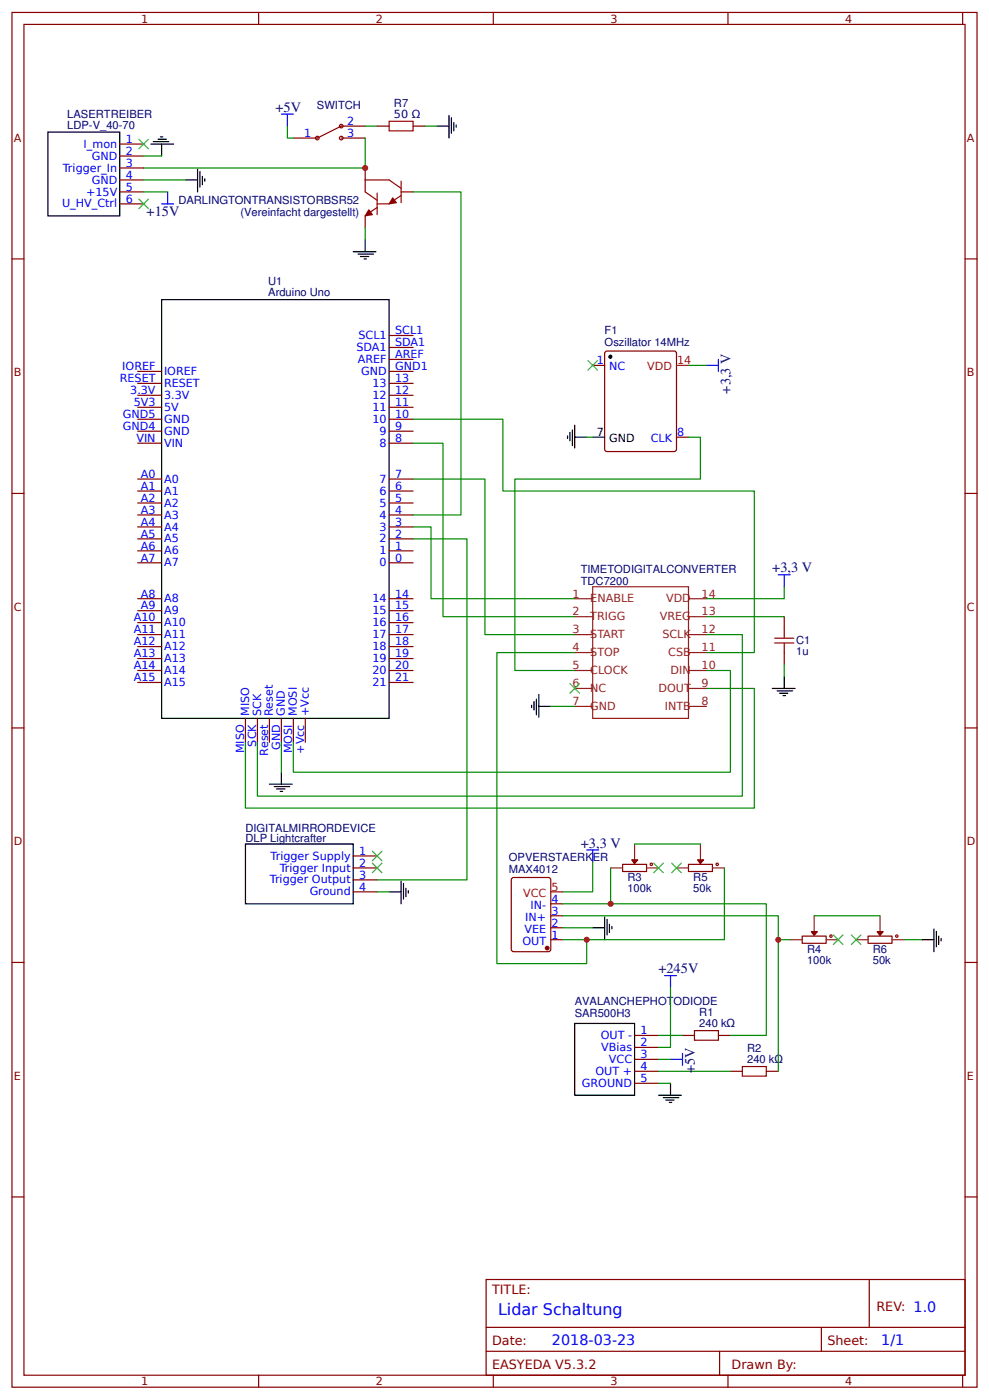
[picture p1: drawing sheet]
<svg xmlns="http://www.w3.org/2000/svg" width="219mm" height="310mm" viewBox="0 0 219 310" stroke-linecap="round" stroke-linejoin="round" font-family="sans-serif">
<g fill="none" stroke="#800" stroke-width=".26">
<path d="M2.6 2.8h213.3v304h-213.3zM5.3 5.4h208v298.7h-208zM57.1 2.8v2.6M109 2.8v2.6M160.9 2.8v2.6M212.7 2.8v2.6M80.7 37.1v2.7M2.6 57.3h2.7M80.7 47.7v2.7M88.6 42.4h2.7M213.3 57.3h2.6M86 74.2h5.3"/>
<path d="M86 76.8h5.3M86 79.5h5.3M133.9 77.7l15.1-.1 .4 .3 .1 21.4-.3 .5-15.1 .1-.4-.3-.1-21.4zM30.4 82.1h5.3M30.4 84.8h5.3M30.4 87.4h5.3M30.4 90.1h5.3M30.4 92.7h5.3M30.4 95.4h5.3M30.4 98h5.3M86 82.1h5.3M86 84.8h5.3"/>
<path d="M86 87.4h5.3M86 90.1h5.3M86 92.7h5.3M86 95.4h5.3M86 98h5.3M131 80.8h2.6M149.5 96.7h2.6M2.6 109.1h2.7M30.4 105.9h5.3M30.4 108.6h5.3M30.4 111.2h5.3M30.4 113.9h5.3"/>
<path d="M30.4 116.5h5.3M30.4 119.2h5.3M86 105.9h5.3M86 108.6h5.3M86 111.2h5.3M86 113.9h5.3M86 116.5h5.3M86 119.2h5.3M213.3 109.1h2.6M30.4 121.8h5.3M30.4 124.5h5.3M30.4 132.4h5.3"/>
<path d="M30.4 135h5.3M30.4 137.7h5.3M86 121.8h5.3M86 124.5h5.3M86 132.4h5.3M86 135h5.3M86 137.7h5.3M173.3 136.4v2.6M30.4 140.3h5.3M30.4 143h5.3M30.4 145.6h5.3M30.4 148.3h5.3"/>
<path d="M30.4 150.9h5.3M54.2 158.9v5.2M56.9 158.9v5.2M59.5 158.9v5.2M62.2 158.9v5.2M64.8 158.9v5.2M67.5 158.9v5.2M86 140.3h5.3M86 143h5.3M86 145.6h5.3M86 148.3h5.3M86 150.9h5.3"/>
<path d="M173.3 144.3v2.6M2.6 161h2.7M213.3 161h2.6M78.1 189.3h5.2M78.1 191.9h5.2M78.1 194.6h5.2M78.1 197.2h5.2M113 194.3l.5-.3h7.7l.4 .3 .1 15.6-.3 .5h-7.9l-.5-.2zM121.7 199.9h2.7M137.6 191.1h5.2l.1 1.6h-5.3zM152.1 191.1h5.3v1.6h-5.2zM2.6 212.8h2.7"/>
<path d="M121.7 207.8h2.7M121.7 205.2h2.7M121.7 202.5h2.7M177.3 207h5.2l.1 1.6h-5.3zM191.8 207h5.3v1.6h-5.3zM213.3 212.8h2.6M140.2 229h5.3M140.2 231.6h5.3M140.2 234.3h5.3M140.2 236.9h5.3M140.2 239.6h5.3M150.8 229h2.7"/>
<path d="M158.7 229h2.7M161.4 236.9h2.6M169.3 236.9h2.7M2.6 264.7h2.7M213.3 264.7h2.6M107.4 282.9h105.9v21.2h-105.9zM107.4 293.5h105.9M107.4 298.8h105.9M159 298.8v5.3M181.5 293.5v5.3M192.1 282.9v10.6M57.1 304.1v2.7"/>
<path d="M109 304.1v2.7M160.9 304.1v2.7M212.7 304.1v2.7"/>
</g>
<g fill="none" stroke="#000" stroke-width=".26">
<path d="M78.1 55.7h5M79.1 56.2h3.4M79.6 56.7h1.9M80.4 57.3h.6M80.7 53v2.7M35.7 66.3h50.3v92.6h-50.3zM125.4 96.4v.5M125.9 95.6v1.9M126.5 95.1v3.4M127 96.7h2.6M127 94v5.1M131 96.7h2.6"/>
<path d="M117.5 155.9v.6M118 155.2v1.8M118.5 154.6v3.5M119.1 156.2h2.6M119.1 153.6v5M170.7 152.2h5M171.7 152.8h3.5M172.2 153.3h1.9M173 153.8h.6M173.3 149.6v2.6M59.5 173.4h5.1M60.6 173.9h3.4"/>
<path d="M61.1 174.5h1.9M61.9 175h.5M62.2 170.8v2.6M54.2 186.6h23.9v13.3h-23.9zM86 197.2h2.6M88.6 194.8v5.1M89.2 195.4v3.4M89.7 196.4v1.9M90.2 197v.5M131 205.2h2.6M133.6 202.8v5M134.1 203.3v3.4"/>
<path d="M134.7 204.4v1.8M135.2 204.9v.5M127 226.3h13.2v15.9h-13.2zM148.2 239.6v2.6M145.5 242.2h5M146.6 242.7h3.4M147.1 243.3h1.9M147.9 243.8h.5"/>
</g>
<g fill="none" stroke="#8d2323" stroke-width=".26">
<path d="M127 132.4h4M127 136.4h4M131 129.8h21.1v29.1h-21.1zM152.1 132.4h4M152.1 136.4h4M127 140.3h4M127 144.3h4M127 148.3h4M127 152.2h4M127 156.2h4M152.1 140.3h4M152.1 144.3h4"/>
<path d="M152.1 148.3h4M152.1 152.2h4M152.1 156.2h4M134.9 191.9h2.7M140.2 186.6v3.5M142.9 191.9h2.6M149.5 191.9h2.6M154.8 186.6v3.5M157.4 191.9h2.7M174.6 207.8h2.7M179.9 202.5v3.5M182.6 207.8h2.6"/>
<path d="M189.2 207.8h2.6M194.5 202.5v3.5M197.1 207.8h2.7"/>
</g>
<path d="M149.5 80.8h2.6M121.7 197.2h2.7" fill="none" stroke="#f00" stroke-width=".26"/>
<circle cx="134.9" cy="78.9" r=".33" fill="#000" stroke="#000" stroke-width=".26"/>
<g fill="none" stroke="#080" stroke-width=".26">
<path d="M80.7 50.4v2.6M91.3 92.7h19.8v15.9h55.6v35.7h-10.6M91.3 98h6.6v38.4h29.1M129.6 96.7h1.4M152.1 96.7h2.7v9.2h-41v42.4h13.2M152.1 80.8h4M91.3 116.5h3.9v15.9h31.8M91.3 119.2h11.9v75.4h-19.9M156.1 136.4h17.2M173.3 129.8v2.6h-17.2M121.7 156.2h5.3M156.1 148.3h5.3v22.5h-96.6v-6.7"/>
<path d="M156.1 140.3h7.9v35.8h-107.1v-12M156.1 152.2h10.6v26.5h-112.5v-14.6M173.3 146.9v2.7M62.2 164.1v6.7M83.3 197.2h2.7M131 190.6v6.6h-6.6M140.2 186.6h14.6M124.4 202.5h47.6v34.4M124.4 205.2h6.6M148.2 218.4v13.2h-2.7M172 207.8h2.6M179.9 202.5h14.6"/>
<path d="M145.5 229h5.3M145.5 236.9h15.9M145.5 234.3h2.7M145.5 239.6h2.7"/>
</g>
<g fill="none" stroke="#a00000" stroke-width=".26">
<path d="M83.3 45.1h2.7M83.3 45.9l-1.5 1M83.3 42.7v4.8M88.6 41.6l-2.6-1.8h-5.3v2.6l2.6 1.9M88.6 40.1v4.7M88.6 43.2l-1.6 1.1M173.3 139v2.1M171.2 141.1h4.2M171.2 142.2h4.2M173.3 142.2v2.1M153.5 227.9h5.2v2.1h-5.2zM164 235.8h5.3v2.2h-5.3z"/>
<circle cx="143.9" cy="191.1" r=".26"/>
<circle cx="158.5" cy="191.1" r=".26"/>
<circle cx="183.6" cy="207" r=".26"/>
<circle cx="198.2" cy="207" r=".26"/>
</g>
<g fill="#a00000" stroke="#a00000" stroke-width=".26">
<path d="M86.8 43.8l.8 1-1.6 .3z"/>
<path d="M81.5 46.4l.8 1.1-1.6 .2z"/>
</g>
<path d="M62.2 25.2h2.6M63.5 25.2v2.7M158.7 79.5v2.6M156.1 80.8h2.6M172 127.1h2.6M173.3 127.1v2.7M129.6 188h2.7M131 188v2.6M146.8 215.7h2.7M148.2 215.7v2.7M148.2 234.3h2.6M150.8 232.9v2.7" fill="none" stroke="#00f" stroke-width=".26"/>
<g fill="#800" stroke="#800" stroke-width=".26">
<path d="M139.6 190.1h1.3l-.7 .9z"/>
<path d="M179.3 206h1.3l-.7 .9z"/>
<path d="M154.2 190.1h1.3l-.7 .9z"/>
<path d="M193.8 206h1.4l-.7 .9z"/>
<circle cx="120.9" cy="209.7" r=".4"/>
</g>
<g fill="#000" stroke="#3c3" stroke-width=".26">
<path d="M144.5 190.9l2.1 2.1zM146.6 190.9l-2.1 2.1z"/>
<path d="M148.4 190.9l2.1 2.1zM150.5 190.9l-2.1 2.1z"/>
<path d="M184.1 206.7l2.2 2.2zM186.3 206.7l-2.2 2.2z"/>
<path d="M188.1 206.7l2.1 2.2zM190.2 206.7l-2.1 2.2z"/>
</g>
<circle cx="172" cy="207.8" r=".66" fill="#c00"/>
<path d="M203.7 207.8h2.7M206.4 205.4v5M206.9 206v3.4M207.4 207v1.9M208 207.5v.6" fill="none" stroke="#000" stroke-width=".26"/>
<path d="M124.4 199.9h44.9v29.1h-7.9M134.9 191.9v8M199.8 207.8h3.9" fill="none" stroke="#080" stroke-width=".26"/>
<circle cx="134.9" cy="199.9" r=".66" fill="#c00"/>
<path d="M127 144.3h-17.2v68.8h19.8v-5.3M160.1 191.9v15.9h-35.7" fill="none" stroke="#080" stroke-width=".26"/>
<circle cx="129.6" cy="207.8" r=".66" fill="#c00"/>
<path d="M26.5 31.9h5.2M26.5 34.5h5.2M26.5 37.1h5.2M26.5 39.8h5.2M64.8 30.5h5.3M75.4 30.5h5.3M75.4 27.9h5.3M83.3 27.9h2.7M91.3 27.9h2.6M26.5 42.4h5.2M26.5 45.1h5.2" fill="none" stroke="#800" stroke-width=".26"/>
<g fill="none" stroke="#900" stroke-width=".26">
<path d="M75.4 27.9l-5.3 2.6"/>
<circle cx="70.1" cy="30.5" r=".4"/>
<circle cx="75.4" cy="30.5" r=".4"/>
<circle cx="75.4" cy="27.9" r=".4"/>
</g>
<path d="M31.7 34.5h4M31.7 39.8h9.3M63.5 27.9v2.6h1.3M80.7 30.5v6.6h-49M80.7 27.9h2.6M93.9 27.9h2.7M31.7 42.4h5.3" fill="none" stroke="#080" stroke-width=".26"/>
<g fill="none" stroke="#000" stroke-width=".26">
<path d="M10.6 29.2h15.9v18.5h-15.9zM33.3 31.9h5.1M33.9 31.3h3.4M34.9 30.8h1.9M35.5 30.3h.5M35.7 31.9v2.6M41 39.8h2.7M43.7 37.4v5M44.2 37.9v3.5M44.7 39v1.9M45.2 39.5v.6M96.6 27.9h2.6"/>
<path d="M99.2 25.5v5M99.7 26v3.5M100.3 27.1v1.8M100.8 27.6v.6"/>
</g>
<path d="M86 26.8h5.3v2.1h-5.3z" fill="none" stroke="#a00000" stroke-width=".26"/>
<g fill="#000" stroke="#3c3" stroke-width=".26">
<path d="M30.7 30.8l2.1 2.1zM32.8 30.8l-2.1 2.1z"/>
<path d="M30.7 44l2.1 2.1zM30.7 46.1l2.1-2.1z"/>
</g>
<path d="M35.7 45.1h2.7M37 42.4v2.7" fill="none" stroke="#00f" stroke-width=".26"/>
<circle cx="80.7" cy="37.1" r=".66" fill="#c00"/>
<g fill="#000" stroke="#3c3" stroke-width=".26">
<path d="M129.9 79.7l2.1 2.2zM132 79.7l-2.1 2.2z"/>
<path d="M125.9 151.2l2.2 2.1zM128.1 151.2l-2.2 2.1z"/>
<path d="M82.3 190.9l2.1 2.1zM84.4 190.9l-2.1 2.1z"/>
<path d="M82.3 188.2l2.1 2.1zM84.4 188.2l-2.1 2.1z"/>
</g>
<path d="M91.3 42.4h10.6v71.5h-10.6M91.3 105.9h15.9v34.4h19.8" fill="none" stroke="#080" stroke-width=".26"/>
<text font-size="3.5" fill="#00f" x="110.1" y="290.9">Lidar Schaltung</text>
<g font-size="3.2" fill="#000080">
<text x="60.9" y="24.7">+5V</text>
<text x="32.4" y="47.7">+15V</text>
<text x="161.4" y="87" transform="rotate(-90 161.4 87)">+3,3 V</text>
<text x="170.7" y="126.6">+3,3 V</text>
<text x="128.3" y="187.5">+3,3 V</text>
<text x="145.5" y="215.2">+245V</text>
<text x="153.5" y="237.3" transform="rotate(-90 153.5 237.3)">+5V</text>
</g>
<g font-size="3.2" fill="#00f">
<text x="122" y="297.5">2018-03-23</text>
<text x="194.7" y="297.5">1/1</text>
</g>
<g font-size="2.8" fill="#800">
<text x="108.7" y="286.1">TITLE:</text>
<text x="193.7" y="289.8">REV: 1.0</text>
<text x="108.7" y="297.5">Date:</text>
<text x="182.8" y="297.5">Sheet:</text>
<text x="108.7" y="302.8">EASYEDA V5.3.2</text>
<text x="161.7" y="302.8">Drawn By:</text>
</g>
<g font-size="2.5" fill="#800">
<text x="31.2" y="5">1</text>
<text x="83.1" y="5">2</text>
<text x="134.9" y="5">3</text>
<text x="186.8" y="5">4</text>
<text x="3" y="31.3">A</text>
<text x="213.7" y="31.3">A</text>
<text x="3" y="83.2">B</text>
<text x="213.7" y="83.2">B</text>
<text x="3" y="135">C</text>
<text x="213.7" y="135">C</text>
<text x="3" y="186.9">D</text>
<text x="213.7" y="186.9">D</text>
<text x="3" y="238.8">E</text>
<text x="213.7" y="238.8">E</text>
<text x="31.2" y="306.4">1</text>
<text x="83.1" y="306.4">2</text>
<text x="134.9" y="306.4">3</text>
<text x="186.8" y="306.4">4</text>
</g>
<g font-size="2.5" fill="#000080">
<text x="87.1" y="23.6">R7</text>
<text x="14.8" y="28.4">LDP-V_40-70</text>
<text x="14.9" y="26.1">LASERTREIBER</text>
<text x="70" y="24.1">SWITCH</text>
<text x="87.1" y="26">50 Ω</text>
<text x="39.4" y="45">DARLINGTONTRANSISTORBSR52</text>
<text x="53.1" y="47.7">(Vereinfacht dargestellt)</text>
<text x="59.3" y="65.5">Arduino Uno</text>
<text x="59.3" y="63.1">U1</text>
<text x="133.6" y="76.5">Oszillator 14MHz</text>
<text x="133.6" y="73.9">F1</text>
<text x="128.3" y="129.4">TDC7200</text>
<text x="128.3" y="126.8">TIMETODIGITALCONVERTER</text>
<text x="175.9" y="142.5">C1</text>
<text x="175.9" y="144.9">1u</text>
<text x="54.2" y="183.9">DIGITALMIRRORDEVICE</text>
<text x="54.2" y="186.3">DLP Lightcrafter</text>
<text x="112.5" y="190.4">OPVERSTAERKER</text>
<text x="112.4" y="193.2">MAX4012</text>
<text x="138.6" y="197.4">100k</text>
<text x="138.7" y="194.9">R3</text>
<text x="153.2" y="197.4">50k</text>
<text x="153.2" y="194.9">R5</text>
<text x="178.3" y="213.2">100k</text>
<text x="178.3" y="210.8">R4</text>
<text x="192.9" y="213.2">50k</text>
<text x="192.9" y="210.8">R6</text>
<text x="127" y="225">SAR500H3</text>
<text x="127" y="222.3">AVALANCHEPHOTODIODE</text>
<text x="154.5" y="227.1">240 kΩ</text>
<text x="154.5" y="224.7">R1</text>
<text x="165.1" y="232.7">R2</text>
<text x="165.1" y="235.1">240 kΩ</text>
</g>
<g font-size="2.5" fill="#00f">
<text x="76.7" y="27.6">2</text>
<text x="18.5" y="32.6">I_mon</text>
<text x="20.3" y="35.3">GND</text>
<text x="27.8" y="31.6">1</text>
<text x="27.8" y="34.2">2</text>
<text x="67.2" y="30.3">1</text>
<text x="76.7" y="30.3">3</text>
<text x="13.9" y="37.9">Trigger_In</text>
<text x="20.3" y="40.6">GND</text>
<text x="27.8" y="36.9">3</text>
<text x="27.8" y="39.5">4</text>
<text x="13.7" y="45.9">U_HV_Ctrl</text>
<text x="19" y="43.2">+15V</text>
<text x="27.8" y="42.2">5</text>
<text x="27.8" y="44.8">6</text>
<text x="78.8" y="77.6">SDA1</text>
<text x="79.2" y="75">SCL1</text>
<text x="87.3" y="73.9">SCL1</text>
<text x="87.3" y="76.6">SDA1</text>
<text x="27" y="81.9">IOREF</text>
<text x="36.2" y="82.9">IOREF</text>
<text x="79.1" y="80.3">AREF</text>
<text x="79.8" y="82.9">GND</text>
<text x="87.3" y="79.2">AREF</text>
<text x="87.3" y="81.9">GND1</text>
<text x="131.9" y="80.5">1</text>
<text x="134.6" y="81.9">NC</text>
<text x="26.5" y="84.5">RESET</text>
<text x="28.8" y="87.2">3.3V</text>
<text x="29.6" y="89.8">5V3</text>
<text x="36.2" y="88.2">3.3V</text>
<text x="36.2" y="85.6">RESET</text>
<text x="82.3" y="85.6">13</text>
<text x="82.3" y="88.2">12</text>
<text x="87.3" y="84.5">13</text>
<text x="87.3" y="87.2">12</text>
<text x="87.3" y="89.8">11</text>
<text x="27.2" y="95.1">GND4</text>
<text x="27.2" y="92.4">GND5</text>
<text x="36.2" y="93.5">GND</text>
<text x="36.2" y="90.9">5V</text>
<text x="82.3" y="90.9">11</text>
<text x="82.3" y="93.5">10</text>
<text x="87.3" y="92.4">10</text>
<text x="87.3" y="95.1">9</text>
<text x="30.1" y="97.7">VIN</text>
<text x="36.2" y="98.8">VIN</text>
<text x="36.2" y="96.1">GND</text>
<text x="83.9" y="96.1">9</text>
<text x="83.9" y="98.8">8</text>
<text x="87.3" y="97.7">8</text>
<text x="143.8" y="97.7">CLK</text>
<text x="149.6" y="96.4">8</text>
<text x="31.1" y="105.7">A0</text>
<text x="36.2" y="106.7">A0</text>
<text x="83.9" y="106.7">7</text>
<text x="87.3" y="105.7">7</text>
<text x="31.1" y="113.6">A3</text>
<text x="31.1" y="111">A2</text>
<text x="31.1" y="108.3">A1</text>
<text x="36.2" y="112">A2</text>
<text x="36.2" y="109.4">A1</text>
<text x="83.9" y="109.4">6</text>
<text x="83.9" y="112">5</text>
<text x="87.3" y="108.3">6</text>
<text x="87.3" y="111">5</text>
<text x="87.3" y="113.6">4</text>
<text x="31.1" y="118.9">A5</text>
<text x="31.1" y="116.3">A4</text>
<text x="36.2" y="120">A5</text>
<text x="36.2" y="117.3">A4</text>
<text x="36.2" y="114.7">A3</text>
<text x="83.9" y="114.7">4</text>
<text x="83.9" y="117.3">3</text>
<text x="83.9" y="120">2</text>
<text x="87.3" y="116.3">3</text>
<text x="87.3" y="118.9">2</text>
<text x="31.1" y="124.2">A7</text>
<text x="31.1" y="121.5">A6</text>
<text x="36.2" y="125.3">A7</text>
<text x="36.2" y="122.6">A6</text>
<text x="83.9" y="122.6">1</text>
<text x="83.9" y="125.3">0</text>
<text x="87.3" y="121.5">1</text>
<text x="87.3" y="124.2">0</text>
<text x="29.6" y="137.4">A10</text>
<text x="31.1" y="134.8">A9</text>
<text x="31.1" y="132.1">A8</text>
<text x="36.2" y="135.8">A9</text>
<text x="36.2" y="133.2">A8</text>
<text x="82.3" y="133.2">14</text>
<text x="82.3" y="135.8">15</text>
<text x="87.3" y="132.1">14</text>
<text x="87.3" y="134.8">15</text>
<text x="87.3" y="137.4">16</text>
<text x="29.6" y="142.7">A12</text>
<text x="29.6" y="140.1">A11</text>
<text x="36.2" y="143.8">A12</text>
<text x="36.2" y="141.1">A11</text>
<text x="36.2" y="138.5">A10</text>
<text x="82.3" y="138.5">16</text>
<text x="82.3" y="141.1">17</text>
<text x="82.3" y="143.8">18</text>
<text x="87.3" y="140.1">17</text>
<text x="87.3" y="142.7">18</text>
<text x="29.6" y="148">A14</text>
<text x="29.6" y="145.4">A13</text>
<text x="36.2" y="149.1">A14</text>
<text x="36.2" y="146.4">A13</text>
<text x="82.3" y="146.4">19</text>
<text x="82.3" y="149.1">20</text>
<text x="87.3" y="145.4">19</text>
<text x="87.3" y="148">20</text>
<text x="29.6" y="150.7">A15</text>
<text x="36.2" y="151.7">A15</text>
<text x="82.3" y="151.7">21</text>
<text x="87.3" y="150.7">21</text>
<text x="55" y="158.3" transform="rotate(-90 55 158.3)">MISO</text>
<text x="57.7" y="158.3" transform="rotate(-90 57.7 158.3)">SCK</text>
<text x="60.3" y="158.3" transform="rotate(-90 60.3 158.3)">Reset</text>
<text x="63" y="158.3" transform="rotate(-90 63 158.3)">GND</text>
<text x="65.6" y="158.3" transform="rotate(-90 65.6 158.3)">MOSI</text>
<text x="68.3" y="158.3" transform="rotate(-90 68.3 158.3)">+Vcc</text>
<text x="54" y="166.6" transform="rotate(-90 54 166.6)">MISO</text>
<text x="56.6" y="165.1" transform="rotate(-90 56.6 165.1)">SCK</text>
<text x="59.3" y="167.1" transform="rotate(-90 59.3 167.1)">Reset</text>
<text x="61.9" y="165.8" transform="rotate(-90 61.9 165.8)">GND</text>
<text x="64.6" y="166.6" transform="rotate(-90 64.6 166.6)">MOSI</text>
<text x="67.2" y="166.7" transform="rotate(-90 67.2 166.7)">+Vcc</text>
<text x="59.8" y="190.1">Trigger Supply</text>
<text x="79.4" y="189">1</text>
<text x="79.4" y="191.7">2</text>
<text x="59.6" y="195.4">Trigger Output</text>
<text x="61.8" y="192.7">Trigger Input</text>
<text x="79.4" y="194.3">3</text>
<text x="79.4" y="197">4</text>
<text x="68.4" y="198">Ground</text>
<text x="116.1" y="203.6">IN+</text>
<text x="117.3" y="200.9">IN-</text>
<text x="121.8" y="199.6">4</text>
<text x="121.8" y="202.2">3</text>
<text x="115.5" y="208.9">OUT</text>
<text x="115.9" y="206.2">VEE</text>
<text x="121.8" y="204.9">2</text>
<text x="121.8" y="207.5">1</text>
<text x="132.8" y="229.8">OUT -</text>
<text x="132.8" y="232.4">VBias</text>
<text x="141.6" y="228.7">1</text>
<text x="141.6" y="231.4">2</text>
<text x="141.6" y="234">3</text>
<text x="131.6" y="237.7">OUT +</text>
<text x="134.6" y="235.1">VCC</text>
<text x="141.6" y="236.6">4</text>
<text x="141.6" y="239.3">5</text>
<text x="128.6" y="240.3">GROUND</text>
</g>
<g font-size="2.5" fill="#f00">
<text x="143" y="81.9">VDD</text>
<text x="149.6" y="80.5">14</text>
<text x="121.8" y="197">5</text>
<text x="115.6" y="198.3">VCC</text>
</g>
<g font-size="2.5">
<text x="131.9" y="96.4">7</text>
<text x="134.6" y="97.7">GND</text>
</g>
<g font-size="2.5" fill="#8d2323">
<text x="126.5" y="132.1">1</text>
<text x="126.5" y="136.1">2</text>
<text x="130.4" y="133.2">ENABLE</text>
<text x="130.4" y="137.2">TRIGG</text>
<text x="145.8" y="137.2">VREG</text>
<text x="147.2" y="133.2">VDD</text>
<text x="155" y="136.1">13</text>
<text x="155" y="132.1">14</text>
<text x="126.5" y="140.1">3</text>
<text x="130.4" y="141.1">START</text>
<text x="146.4" y="141.1">SCLK</text>
<text x="155" y="140.1">12</text>
<text x="126.5" y="144">4</text>
<text x="126.5" y="148">5</text>
<text x="130.4" y="145.1">STOP</text>
<text x="130.4" y="149.1">CLOCK</text>
<text x="147.7" y="145.1">CSB</text>
<text x="148.2" y="149.1">DIN</text>
<text x="155" y="148">10</text>
<text x="155" y="144">11</text>
<text x="126.5" y="152">6</text>
<text x="126.5" y="155.9">7</text>
<text x="130.4" y="153">NC</text>
<text x="145.5" y="153">DOUT</text>
<text x="155" y="155.9">8</text>
<text x="155" y="152">9</text>
<text x="130.4" y="157">GND</text>
<text x="146.9" y="157">INTB</text>
</g>
</svg>
